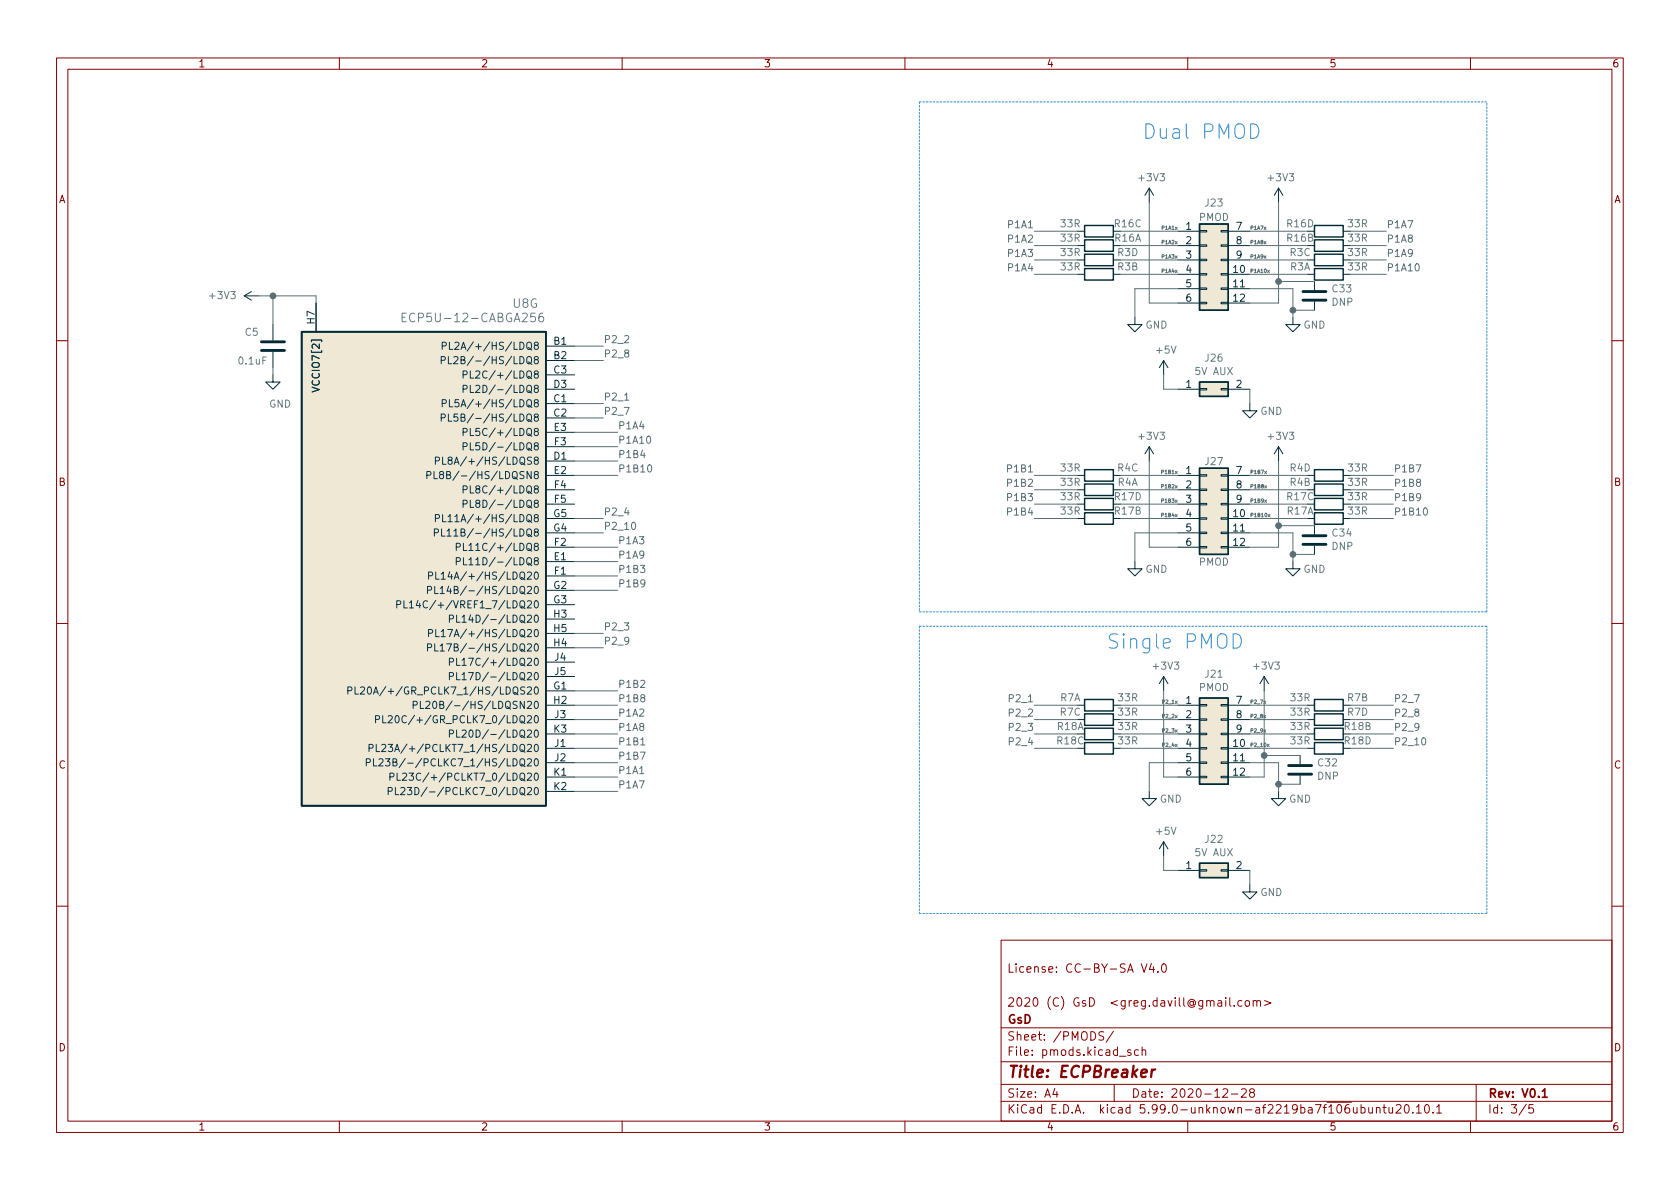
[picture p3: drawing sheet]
<svg xmlns="http://www.w3.org/2000/svg" width="297mm" height="210mm" viewBox="0 0 297 210" stroke-linecap="round" stroke-linejoin="round" font-family="sans-serif">
<g fill="none" stroke="#840000" stroke-width=".18">
<path d="M10 10.2h277v190.1h-277zM12 12.2h273v186.1h-273zM60 10.2v2M110 10.2v2M160 10.2v2M210 10.2v2M260 10.2v2M10 60.2h2M285 60.2h2M10 110.2h2M285 110.2h2M10 160.2h2"/>
<path d="M177 166.3h108v32h-108zM201.8 170.4l.5 1.5 .5-1.5M203.6 170.4l-.4 1h.9M203.9 170.9v1M204.7 171.8v.1M205.5 170.6l.2-.2a.81 .81 0 0 1 .6 .7 .81 .81 0 0 1-.3 .8h-.1a.81 .81 0 0 1-.4-1.3zM216.7 176.4v.2M216.7 176.9v1M217.4 176.4v1.3l.2 .2M218.2 177.8v.1M219.6 177l-.5-.1-.2 .3v.4l.1 .3h.6M220.3 177l.3-.1 .3 .3v.4l-.3 .3h-.3l-.2-.3v-.4z"/>
<path d="M221.6 177.1l.2-.2 .3 .1 .1 .9M221.6 176.9v1M222.2 177.1l.2-.2 .4 .1 .1 .9M223.6 176.9l1.1 .5-1.1 .4M285 160.2h2M60 198.3v2M110 198.3v2M160 198.3v2M177 194.8h108M177 191.8h108M177 187.8h108M177 181.8h108"/>
<path d="M186.5 192.5l-.4 1h1M186.9 193v1M195.1 182.5l-.5-.1-.2 .2v.4l.6 .3 .1 .3-.2 .3h-.6M196.9 182.4l-1.3 1.9M197 191.8v3M199.9 185.7l-.3-.1-.2 .2v.3l.5 .1v.4h-.5M201.3 185.7l-.4-.1-.3 .3v.4l.1 .3h.6M201.9 185.8l.2-.2 .4 .1 .1 .9M201.9 185.1v1.5M210 198.3v2M216.2 192.7l.6-.2 .2 .2 .1 .3-1 1h1M217.7 193.5h1.2"/>
<path d="M219.5 192.7l.6-.2 .2 .2 .1 .3-1 1h1M221.2 193.2l-.3-.3 .1-.2 .2-.2 .4 .1 .2 .2-.1 .2-.6 .2-.2 .3 .1 .4 .2 .1h.3l.3-.3-.1-.4-.2-.1M242 195.8l.1 1h.3l.2-.1M242.6 195.8v1M243.4 196l.2-.2 .3 .1 .1 .9M243.4 195.8v1M244.5 195.8h.6M244.7 195.3v1.3l.4 .2M245.6 195.8v1h.4l.2-.1M246.2 195.8v1M246.9 195.5l.5-.2 .2 .2 .1 .3-.9 1h.9M248.5 195.4l.1-.1a.81 .81 0 0 1 .6 .7 .81 .81 0 0 1-.3 .8h-.1a.81 .81 0 0 1-.6-.6 .81 .81 0 0 1 .3-.8z"/>
<path d="M249.8 196.7v.1M250.4 195.8l.5-.5v1.5M250.4 196.8h.9M252 195.5l.2-.2a.81 .81 0 0 1 .6 .7 .81 .81 0 0 1-.3 .8h-.1a.81 .81 0 0 1-.4-1.3zM253.4 196.7v.1M254 195.8l.4-.5v1.5M254 196.8h.9M260 198.3v2M261 191.8v6.5M269.9 195.3l-1.3 1.9M271.1 195.3h-.7l-.1 .7 .2-.1 .5 .1 .2 .2-.1 .5-.2 .1-.6-.1"/>
</g>
<path d="M272.7 193l.4-.5v1.5M272.7 194h.9" fill="none" stroke="#840000" stroke-width=".3"/>
<path d="M201.8 189.8l1-.2-.1-.4-.5-.1-.4 .3v1l.2 .1 .6-.1M203.7 189.1l-.2 1.4M204.3 189.1l-.4 .1-.3 .3" fill="none" stroke="#840000" stroke-width=".4"/>
<g fill="none" stroke="#002b36" stroke-width=".25">
<path d="M191.8 39.9h5v2h-5zM212.1 39.6h5.1v15.3h-5.1zM232.4 39.9h5.1v2h-5.1zM191.8 42.4h5v2h-5zM191.8 45h5v2h-5zM191.8 47.5h5v2h-5zM232.4 45h5.1v2h-5.1zM232.4 42.4h5.1v2h-5.1zM232.4 47.5h5.1v2h-5.1zM212.1 67.6h5.1v2.5h-5.1zM191.8 88.1h5v2.1h-5zM191.8 83.1h5v2h-5z"/>
<path d="M191.8 90.7h5v2h-5zM191.8 85.6h5v2h-5zM212.1 82.8h5.1v15.2h-5.1zM232.4 90.7h5.1v2h-5.1zM232.4 85.6h5.1v2h-5.1zM232.4 83.1h5.1v2h-5.1zM232.4 88.1h5.1v2.1h-5.1zM191.8 131.3h5v2h-5zM191.8 126.2h5v2.1h-5zM191.8 128.8h5v2h-5zM191.8 123.7h5v2h-5zM212.1 123.4h5.1v15.3h-5.1z"/>
<path d="M232.4 128.8h5.1v2h-5.1zM232.4 123.7h5.1v2h-5.1zM232.4 126.2h5.1v2.1h-5.1zM232.4 131.3h5.1v2h-5.1zM212.1 152.6h5.1v2.6h-5.1z"/>
</g>
<g fill="none" stroke="#002b36" stroke-width=".18">
<path d="M203.2 33.3v2.5M203.2 33.3l-.8 1.2M203.2 33.3l.8 1.2M226.1 33.3v2.5M226.1 33.3l-.8 1.2M226.1 33.3l.7 1.2M43.2 52.3l1.2 .8M43.2 52.3h2.5M44.4 51.6l-1.2 .7M48.3 57.4v2.8M55.9 53.6v5.1M190.5 46h1.3"/>
<path d="M190.5 43.4h1.3M190.5 48.5h1.3M190.5 40.9h1.3M196.8 46h1.3M196.8 43.4h1.3M196.8 48.5h1.3M200.7 56.1v1.3h1.2l-1.2 1.3-1.3-1.3h1.3M208.3 46h3.8M208.3 43.4h3.8M208.3 48.5h3.8M208.3 40.9h3.8M208.3 51h3.8"/>
<path d="M208.3 53.6h3.8M212.1 50.9h1.3v.3h-1.3zM212.1 53.5h1.3v.2h-1.3zM212.1 48.4h1.3v.2h-1.3zM212.1 43.3h1.3v.3h-1.3zM212.1 40.8h1.3v.2h-1.3zM212.1 45.8h1.3v.3h-1.3zM215.9 50.9h1.3v.3h-1.3zM215.9 53.5h1.3v.2h-1.3zM215.9 48.4h1.3v.2h-1.3zM215.9 43.3h1.3v.3h-1.3zM215.9 40.8h1.3v.2h-1.3z"/>
<path d="M215.9 45.8h1.3v.3h-1.3zM217.2 46h3.8M217.2 43.4h3.8M217.2 48.5h3.8M217.2 40.9h3.8M217.2 51h3.8M217.2 53.6h3.8M228.6 56.1v1.3h1.3l-1.3 1.3-1.3-1.3h1.3M231.1 46h1.3M231.1 43.4h1.3M231.1 48.5h1.3M232.4 49.8v1.5"/>
<path d="M232.4 53.3v1.6M237.5 46h1.3M237.5 43.4h1.3M237.5 48.5h1.3M237.5 40.9h1.3M48.3 66.3v1.3h1.2l-1.2 1.2-1.3-1.2h1.3M48.3 62.2v2.8M96.5 61.2h5.1M96.5 63.7h5.1M96.5 66.3h5.1M96.5 68.8h5.1M96.5 71.4h5.1"/>
<path d="M96.5 73.9h5.1M96.5 76.4h5.1M96.5 79h5.1M203.2 79l-.8 1.3M203.2 79v2.5M203.2 79l.8 1.3M205.7 63.7l-.7 1.3M205.7 63.7v2.6M205.7 63.7l.8 1.3M208.3 68.8h3.8M212.1 68.7h1.3v.3h-1.3zM215.9 68.7h1.3v.3h-1.3z"/>
<path d="M217.2 68.8h3.8M221 71.4v1.2h1.2l-1.2 1.3-1.3-1.3h1.3M226.1 79l-.8 1.3M226.1 79v2.5M226.1 79l.7 1.3M96.5 89.1h5.1M96.5 91.7h5.1M96.5 86.6h5.1M96.5 84.1h5.1M96.5 81.5h5.1M96.5 94.2h5.1M96.5 96.8h5.1"/>
<path d="M96.5 99.3h5.1M190.5 89.1h1.3M190.5 91.7h1.3M190.5 86.6h1.3M190.5 84.1h1.3M196.8 91.7h1.3M196.8 84.1h1.3M200.7 99.3v1.3h1.2l-1.2 1.2-1.3-1.2h1.3M208.3 89.1h3.8M208.3 91.7h3.8M208.3 86.6h3.8M208.3 84.1h3.8"/>
<path d="M208.3 94.2h3.8M208.3 96.8h3.8M212.1 94.1h1.3v.3h-1.3zM212.1 96.6h1.3v.3h-1.3zM212.1 91.6h1.3v.2h-1.3zM212.1 86.5h1.3v.2h-1.3zM212.1 83.9h1.3v.3h-1.3zM212.1 89h1.3v.3h-1.3zM215.9 94.1h1.3v.3h-1.3zM215.9 96.6h1.3v.3h-1.3zM215.9 91.6h1.3v.2h-1.3zM215.9 86.5h1.3v.2h-1.3z"/>
<path d="M215.9 83.9h1.3v.3h-1.3zM215.9 89h1.3v.3h-1.3zM217.2 89.1h3.8M217.2 91.7h3.8M217.2 86.6h3.8M217.2 84.1h3.8M217.2 94.2h3.8M217.2 96.8h3.8M228.6 99.3v1.3h1.3l-1.3 1.2-1.3-1.2h1.3M231.1 91.7h1.3M231.1 84.1h1.3M232.4 93v1.5"/>
<path d="M232.4 96.5v1.5M237.5 89.1h1.3M237.5 91.7h1.3M237.5 86.6h1.3M237.5 84.1h1.3M96.5 101.8h5.1M96.5 104.4h5.1M96.5 106.9h5.1M96.5 109.5h5.1M96.5 112h5.1M96.5 114.5h5.1M96.5 117.1h5.1"/>
<path d="M96.5 119.6h5.1M205.7 119.6v2.6M205.7 119.6l-.7 1.3M205.7 119.6l.8 1.3M223.5 119.6l-.7 1.3M223.5 119.6v2.6M223.5 119.6l.8 1.3M96.5 132.3h5.1M96.5 127.2h5.1M96.5 129.8h5.1M96.5 124.7h5.1M96.5 122.2h5.1"/>
<path d="M96.5 134.9h5.1M96.5 137.4h5.1M96.5 139.9h5.1M190.5 132.3h1.3M190.5 124.7h1.3M196.8 132.3h1.3M196.8 127.2h1.3M196.8 129.8h1.3M196.8 124.7h1.3M203.2 139.9v1.3h1.3l-1.3 1.3-1.3-1.3h1.3M208.3 132.3h3.8M208.3 127.2h3.8"/>
<path d="M208.3 129.8h3.8M208.3 124.7h3.8M208.3 134.9h3.8M208.3 137.4h3.8M212.1 134.7h1.3v.3h-1.3zM212.1 137.3h1.3v.2h-1.3zM212.1 132.2h1.3v.3h-1.3zM212.1 127.1h1.3v.3h-1.3zM212.1 124.6h1.3v.2h-1.3zM212.1 129.7h1.3v.2h-1.3zM215.9 134.7h1.3v.3h-1.3zM215.9 137.3h1.3v.2h-1.3z"/>
<path d="M215.9 132.2h1.3v.3h-1.3zM215.9 127.1h1.3v.3h-1.3zM215.9 124.6h1.3v.2h-1.3zM215.9 129.7h1.3v.2h-1.3zM217.2 132.3h3.8M217.2 127.2h3.8M217.2 129.8h3.8M217.2 124.7h3.8M217.2 134.9h3.8M217.2 137.4h3.8M226.1 139.9v1.3h1.2l-1.2 1.3-1.3-1.3h1.3M229.9 133.6v1.5"/>
<path d="M229.9 137.2v1.5M231.1 132.3h1.3M231.1 127.2h1.3M231.1 129.8h1.3M231.1 124.7h1.3M237.5 132.3h1.3M237.5 124.7h1.3M205.7 148.8v2.6M205.7 148.8l-.7 1.3M205.7 148.8l.8 1.3M208.3 153.9h3.8M212.1 153.8h1.3v.2h-1.3z"/>
<path d="M215.9 153.8h1.3v.2h-1.3zM217.2 153.9h3.8M221 156.5v1.2h1.2l-1.2 1.3-1.3-1.3h1.3"/>
</g>
<g fill="#eee8d5" stroke="#eee8d5" stroke-width=".18">
<path d="M53.3 58.7h43.2v83.8h-43.2z"/>
<path d="M212.1 152.6h5.1v2.6h-5.1z"/>
<path d="M212.1 82.8h5.1v15.2h-5.1z"/>
<path d="M212.1 123.4h5.1v15.3h-5.1z"/>
<path d="M212.1 67.6h5.1v2.5h-5.1z"/>
<path d="M212.1 39.6h5.1v15.3h-5.1z"/>
</g>
<path d="M53.3 58.7h43.2v83.8h-43.2z" fill="none" stroke="#002b36" stroke-width=".3"/>
<g fill="none" stroke="#073642" stroke-width=".18">
<path d="M55.2 68.5l1.3 .4-1.3 .4M78 63.7h.6l.1-.2v-.3l-.7-.1v1.2M78 73.9l.6-.1 .1-.2v-.3l-.7-.1v1.3M78.2 61.2l.6-.1 .1-.2v-.3l-.7-.1v1.3M78.2 71.3h.6l.1-.2v-.3l-.7-.1v1.2M79.3 63.1v1.2h.6M79.3 73.2v1.3h.6M79.5 60.5v1.3h.6M79.5 70.7v1.2h.6M80.2 63.2l.5-.1 .3 .3-.8 .9h.8M80.4 60.6l.5-.1 .3 .4-.8 .9h.8M80.9 73.2h-.6l-.1 .6 .2-.1 .5 .1 .1 .1-.1 .5-.2 .1-.5-.1"/>
<path d="M81.1 70.7h-.6l-.1 .6 .2-.1h.4l.2 .2-.1 .4-.2 .1-.5-.1M81.9 66.3l.6-.1 .1-.2-.1-.3-.6-.1v1.3M81.9 68.8l.6-.1 .1-.1-.1-.3-.6-.2v1.3M81.9 76.4h.6l.1-.2-.1-.3-.6-.1v1.2M81.9 79l.6-.1 .1-.2-.1-.3-.6-.1v1.3M83.2 65.6v1.3h.6M83.2 68.1v1.3h.6M83.2 75.8v1.2h.6M83.2 78.3v1.3h.6M84.1 68.3l.5-.2 .2 .4-.7 .9h.7M84.8 78.3h-.6l-.1 .6 .2-.1h.4l.1 .2v.4l-.2 .2-.5-.2M75.5 84h.6l.1-.2-.1-.3-.6-.1v1.2"/>
<path d="M76.7 83.4v1.2h.6M76.8 94.2l.6-.1 .1-.1v-.3l-.7-.2v1.3M77 81.5l.6-.1 .1-.1-.1-.3-.6-.2v1.3M77 91.7l.6-.1 .1-.2-.1-.3-.6-.1v1.3M78 83.9l-.3-.2 .1-.2 .2-.1h.3l.1 .2v.2l-.6 .2-.1 .2v.2l.3 .2h.3l.1-.2v-.4l-.2-.1M78.1 93.5v1.3h.6M78.3 80.8v1.3h.6M78.3 91v1.3h.6M79 93.9l.4-.4v1.3M79 94.8h.8M79.2 91.4l.4-.4v1.3M79.2 92.3h.7"/>
<path d="M79.5 81.4l-.3-.3 .1-.1 .2-.2 .3 .1 .1 .2v.2l-.6 .1-.1 .2v.3l.3 .2 .3-.1 .1-.1v-.3l-.2-.2M80.2 93.9l.4-.4v1.3M80.2 94.8h.8M80.7 96.7h.6l.1-.2-.1-.3-.6-.1v1.2M80.7 99.3l.6-.1 .1-.2-.1-.3-.6-.1v1.3M81.9 86.6l.6-.1 .1-.2-.1-.3-.6-.1v1.3M81.9 89.1h.6l.1-.2-.1-.3-.6-.1v1.2M81.9 96.1v1.2h.6M81.9 98.6v1.3h.6M82.9 99l.4-.4v1.3M82.9 99.9h.7M83.2 85.9v1.3h.6"/>
<path d="M83.2 88.5v1.2h.6M84.4 89l-.3-.2 .1-.2 .2-.1h.3l.1 .2v.2l-.6 .2-.1 .1v.3l.3 .2h.3l.1-.2v-.4l-.2-.1M70.1 106.9l.7-.1 .1-.1-.1-.3-.7-.2v1.3M71.4 106.2v1.3h.6M72.4 106.6l.3-.4v1.3M72.4 107.5h.7M73.9 106.2l-.3 .9h.8M75.6 104.4l.6-.1 .1-.2v-.3l-.7-.1v1.3M75.6 114.5h.6l.1-.2v-.3l-.7-.1v1.2M75.8 101.8h.6l.1-.2-.1-.3-.6-.1v1.2M75.8 112l.6-.1 .1-.2-.1-.3-.6-.1v1.3M76.9 103.7v1.3h.6"/>
<path d="M76.9 113.9v1.2h.6M77 101.2v1.2h.6M77 111.3v1.3h.6M77.8 104.1l.4-.4v1.3M77.8 114.2l.4-.3v1.2M77.8 105h.8M77.8 115.1h.8M78 101.5l.4-.3v1.2M78 111.7l.4-.4v1.3M78 102.4h.7M78 112.6h.7M79 113.9h.8l-.5 1.2"/>
<path d="M79.3 103.6l-.3 .9h.8M79.5 109.4h.6l.1-.2-.1-.3-.6-.1v1.2M79.5 117.1l.6-.1 .1-.2-.1-.3-.6-.1v1.3M79.5 119.6l.6-.1 .1-.1-.1-.3-.6-.2v1.3M80.7 108.8v1.2h.6M80.7 116.4v1.3h.6M80.7 118.9v1.3h.6M81.7 109.1l.4-.3v1.2M81.7 116.8l.4-.4v1.3M81.7 119.3l.4-.4v1.3M81.7 110h.7M81.7 117.7h.7"/>
<path d="M61.5 122.1h.6l.1-.2v-.3l-.7-.1v1.2M62.8 121.5v1.2h.6M63.7 121.6l.5-.1 .3 .3-.8 .9h.8M64.8 134.8h.6l.1-.2-.1-.3-.6-.1v1.2M65.1 121.6l.2-.1a.68 .68 0 0 1 .4 .6 .68 .68 0 0 1-.4 .6l-.2-.1-.2-.3zM65.3 132.3l.6-.1 .1-.1-.1-.3-.6-.2v1.3M66 134.2v1.2h.6M66.4 127.2h.6l.1-.2v-.3l-.7-.1v1.2M66.5 131.6v1.3h.6M67 134.3l.5-.1 .2 .3-.8 .9h.8M67.5 131.8l.5-.2 .2 .4-.8 .9h.8M67.7 126.6v1.2h.6"/>
<path d="M68.2 134.2h.7l-.4 .5 .4 .1v.5l-.2 .1-.5-.1M68.6 126.7l.5-.1 .3 .3-.8 .9h.8M68.6 131.6h.8l-.4 .5 .4 .1v.6l-.2 .1-.6-.1M68.6 139.9h.6l.2-.2-.1-.3-.7-.1v1.2M68.9 137.4l.6-.1 .2-.2-.1-.3-.7-.1v1.3M69.5 134.8l.5-.1 .1-.2v-.2l-.6-.1v1.2h.5l.1-.1 .1-.3-.3-.2M69.9 139.3v1.2h.6M70 126.6h.1a.68 .68 0 0 1 .5 .6 .68 .68 0 0 1-.5 .6 .84 .84 0 0 1-.1-1.2zM70.2 136.7v1.3h.6M70.9 139.4l.5-.1 .2 .3-.8 .9h.8M71.2 136.8l.5-.1 .2 .4-.8 .9h.8M72 139.3h.8l-.4 .4 .3 .2v.5l-.1 .1-.6-.1"/>
<path d="M72.3 136.7h.8l-.4 .5 .4 .1v.6l-.2 .1-.6-.1M73.1 124.7l.6-.1 .1-.2-.1-.3-.6-.1v1.3M74.3 124v1.3h.6M75.3 124.1l.5-.1 .2 .4-.8 .9h.8M76.7 124.1l.1-.1a.68 .68 0 0 1 .4 .6 .68 .68 0 0 1-.4 .7 .84 .84 0 0 1-.1-1.2zM79.5 129.8l.6-.1 .1-.2-.1-.3-.6-.1v1.3M80.7 129.1v1.3h.6M81.7 129.2l.5-.1 .2 .4-.8 .9h.8M81.7 120.2h.7"/>
</g>
<path d="M71.1 56.1h.5M71.8 55.4h-.7v1.5h.7M96 55.4a.6 .6 0 0 0-.7 .6v.6l.1 .2 .4 .1 .3-.1v-.6l-.1-.2h-.4l-.3 .2" fill="none" stroke="#657b83" stroke-width=".18"/>
<path d="M230.4 51.6h4M230.4 53.1h4M46.2 62h4.1M46.2 60.4h4.1M230.4 94.7h4M230.4 96.3h4M227.8 135.4h4.1M227.8 136.9h4.1" fill="none" stroke="#002b36" stroke-width=".51"/>
<g fill="none" stroke="#586e75" stroke-width=".18">
<path d="M203.2 35.8v17.8h5.1M226.1 35.8v17.8h-5.1M45.7 52.3h10.2v1.3M48.3 52.3v5.1M182.9 48.5h7.6M182.9 46h7.6M182.9 43.4h7.6M182.9 40.9h7.6M198.1 48.5h10.2M198.1 46h10.2M198.1 43.4h10.2M198.1 40.9h10.2"/>
<path d="M208.3 51h-7.6v5.1M221 48.5h10.1M221 46h10.1M221 51h7.6v5.1M221 43.4h10.1M221 40.9h10.1M224.1 47.8l.3 .4M224.4 47.8l-.3 .4M226.1 49.8h6.3M228.6 54.9h3.8M238.8 48.5h6.3M238.8 46h6.3"/>
<path d="M238.8 43.4h6.3M238.8 40.9h6.3M48.3 65v1.3M101.6 61.2h5.1M101.6 63.7h5.1M101.6 71.4h5.1M101.6 79h7.6M101.6 76.4h7.6M101.6 73.9h5.1M110.4 70.8h.8M205.7 66.3v2.5h2.6M221 68.8v2.6"/>
<path d="M101.6 84.1h7.6M101.6 94.2h5.1M101.6 91.7h5.1M101.6 96.8h7.6M101.6 99.3h7.6M101.6 81.5h7.6M111.8 92.4h.2a.68 .68 0 0 1 .4 .6 .68 .68 0 0 1-.4 .6 .84 .84 0 0 1-.2-1.2zM114.7 82.3l.1-.1a.68 .68 0 0 1 .4 .6 .68 .68 0 0 1-.4 .7 .84 .84 0 0 1-.1-1.2zM182.9 84.1h7.6M182.9 91.7h7.6M182.9 89.1h7.6M182.9 86.6h7.6"/>
<path d="M198.1 84.1h10.2M198.1 91.7h10.2M198.1 89.1h10.2M198.1 86.6h10.2M203.2 81.5v15.3h5.1M208.3 94.2h-7.6v5.1M221 84.1h10.1M221 94.2h7.6v5.1M221 91.7h10.1M221 89.1h10.1M221 86.6h10.1M223.6 85.9l.3 .4"/>
<path d="M223.6 83.3l.3 .5M223.6 88.4l.3 .4M223.9 85.9l-.3 .4M223.9 83.3l-.3 .5M223.9 88.4l-.3 .4M224.2 91l.3 .4M224.5 91l-.3 .4M226.1 81.5v15.3h-5.1M226.1 93h6.3M228.6 98h3.8M238.8 84.1h7.6M238.8 91.7h7.6"/>
<path d="M238.8 89.1h7.6M238.8 86.6h7.6M251.8 89.9l.2-.1a.68 .68 0 0 1 .4 .7 .68 .68 0 0 1-.4 .6 .84 .84 0 0 1-.2-1.2zM101.6 104.4h7.6M101.6 114.5h5.1M101.6 101.8h7.6M101.6 112h5.1M101.6 127.2h7.6M101.6 134.9h7.6M101.6 129.8h7.6M101.6 137.4h7.6M101.6 139.9h7.6"/>
<path d="M101.6 122.2h7.6M101.6 124.7h7.6M101.6 132.3h7.6M113.1 136.8h.7M113.3 131.7h.7M182.9 127.2h7.6M182.9 129.8h7.6M182.9 124.7h7.6M182.9 132.3h7.6M198.1 127.2h10.2M198.1 129.8h10.2M198.1 124.7h10.2"/>
<path d="M198.1 132.3h10.2M205.7 122.2v15.2h2.6M208.3 134.9h-5.1v5M221 127.2h10.1M221 134.9h5.1v5M221 129.8h10.1M221 124.7h10.1M221 132.3h10.1M223.5 122.2v15.2h-2.5M223.5 133.6h6.4M224.1 131.6l.3 .4M224.4 131.6l-.3 .4"/>
<path d="M226.1 138.7h3.8M238.8 127.2h7.6M238.8 129.8h7.6M238.8 124.7h7.6M238.8 132.3h7.6M251.5 130.5h.2a.68 .68 0 0 1 .4 .6 .68 .68 0 0 1-.4 .6 .84 .84 0 0 1-.2-1.2zM205.7 151.4v2.5h2.6M221 153.9v2.6"/>
</g>
<path d="M221.1 21.9a1.34 1.34 0 0 1 1.5 .8 1.34 1.34 0 0 1-.5 1.6l-1 .1zM218 112.1a1.34 1.34 0 0 1 1.5 .8 1.34 1.34 0 0 1-.5 1.6l-1 .1z" fill="none" stroke="#268bd2" stroke-width=".18"/>
<path d="M162.6 18h100.3M162.6 18v90.2M162.6 110.7h100.3M162.6 108.2h100.3M162.6 110.7v50.8M262.9 108.2v-90.2M162.6 161.5h100.3M262.9 161.5v-50.8" fill="none" stroke="#268bd2" stroke-width=".18" stroke-dasharray=".3 .3"/>
<g fill="#586e75" stroke="#586e75" stroke-width=".18">
<circle cx="48.3" cy="52.3" r=".51"/>
<circle cx="228.6" cy="54.9" r=".51"/>
<circle cx="228.6" cy="98" r=".51"/>
<circle cx="226.1" cy="93" r=".51"/>
<circle cx="226.1" cy="49.8" r=".51"/>
<circle cx="223.5" cy="133.6" r=".51"/>
<circle cx="226.1" cy="138.7" r=".51"/>
</g>
<g font-size="3.5" fill="#268bd2">
<text x="201.9" y="24.6">Dual PMOD</text>
<text x="195.6" y="114.7">Single PMOD</text>
</g>
<text font-size="2.8" fill="#840000" x="178" y="190.6">Title: ECPBreaker</text>
<g font-size="2.1" fill="#657b83">
<text x="72.5" y="57">ECP5U-12-CABGA256</text>
<text x="90.7" y="54.4">U8G</text>
</g>
<g font-size="2.1" fill="#840000">
<text x="178" y="172">License: CC-BY-SA V4.0</text>
<text x="178" y="178">2020 (C) GsD &lt;greg.davill@gmail.com&gt;</text>
<text x="178" y="184">Sheet: /PMODS/</text>
<text x="178" y="181">GsD</text>
<text x="178" y="186.7">File: pmods.kicad_sch</text>
<text x="178" y="196.9">KiCad E.D.A. kicad 5.99.0-unknown-af2219ba7f~106~ubuntu20.10.1</text>
<text x="178" y="194.1">Size: A4</text>
<text x="200" y="194.1">Date: 2020-12-28</text>
<text x="263" y="194.1">Rev: V0.1</text>
<text x="263" y="196.9">Id: 3/5</text>
</g>
<g font-size="1.8" fill="#840000">
<text x="35" y="11.9">1</text>
<text x="85" y="11.9">2</text>
<text x="135" y="11.9">3</text>
<text x="185" y="11.9">4</text>
<text x="235" y="11.9">5</text>
<text x="285" y="11.9">6</text>
<text x="10.3" y="35.9">A</text>
<text x="285.3" y="35.9">A</text>
<text x="10.3" y="85.9">B</text>
<text x="285.3" y="85.9">B</text>
<text x="10.3" y="135.9">C</text>
<text x="285.3" y="135.9">C</text>
<text x="10.3" y="185.9">D</text>
<text x="285.3" y="185.9">D</text>
<text x="35" y="199.9">1</text>
<text x="85" y="199.9">2</text>
<text x="135" y="199.9">3</text>
<text x="185" y="199.9">4</text>
<text x="235" y="199.9">5</text>
<text x="285" y="199.9">6</text>
</g>
<g font-size="1.8" fill="#657b83">
<text x="201.5" y="32">+3V3</text>
<text x="224.4" y="32">+3V3</text>
<text x="187.6" y="40.2">33R</text>
<text x="197.1" y="40.2">R16C</text>
<text x="212" y="39.1">PMOD</text>
<text x="213.2" y="36.5">J23</text>
<text x="227.6" y="40.2">R16D</text>
<text x="238.4" y="40.2">33R</text>
<text x="187.6" y="42.7">33R</text>
<text x="187.6" y="45.3">33R</text>
<text x="187.6" y="47.8">33R</text>
<text x="197.1" y="42.7">R16A</text>
<text x="197.6" y="45.3">R3D</text>
<text x="197.6" y="47.8">R3B</text>
<text x="228.1" y="45.3">R3C</text>
<text x="228.1" y="47.8">R3A</text>
<text x="238.4" y="45.3">33R</text>
<text x="238.4" y="42.7">33R</text>
<text x="238.4" y="47.8">33R</text>
<text x="37.2" y="52.9">+3V3</text>
<text x="235.6" y="51.7">C33</text>
<text x="43.4" y="59.4">C5</text>
<text x="202.5" y="58.1">GND</text>
<text x="230.4" y="58.1">GND</text>
<text x="235.5" y="54.1">DNP</text>
<text x="42.3" y="64.5">0.1uF</text>
<text x="204.5" y="62.5">+5V</text>
<text x="213.2" y="63.9">J26</text>
<text x="211.4" y="66.3">5V AUX</text>
<text x="47.6" y="72.1">GND</text>
<text x="201.5" y="77.8">+3V3</text>
<text x="222.8" y="73.3">GND</text>
<text x="224.4" y="77.8">+3V3</text>
<text x="187.6" y="83.4">33R</text>
<text x="197.6" y="83.4">R4C</text>
<text x="213.2" y="82.2">J27</text>
<text x="228.1" y="83.4">R4D</text>
<text x="238.4" y="83.4">33R</text>
<text x="187.6" y="88.4">33R</text>
<text x="187.6" y="85.9">33R</text>
<text x="197.6" y="85.9">R4A</text>
<text x="227.6" y="88.4">R17C</text>
<text x="228.1" y="85.9">R4B</text>
<text x="238.4" y="85.9">33R</text>
<text x="238.4" y="88.4">33R</text>
<text x="187.6" y="91">33R</text>
<text x="197.1" y="91">R17B</text>
<text x="235.6" y="94.9">C34</text>
<text x="238.4" y="91">33R</text>
<text x="202.5" y="101.3">GND</text>
<text x="212" y="100">PMOD</text>
<text x="230.4" y="101.3">GND</text>
<text x="235.5" y="97.2">DNP</text>
<text x="204" y="118.4">+3V3</text>
<text x="213.2" y="119.8">J21</text>
<text x="221.8" y="118.4">+3V3</text>
<text x="187.5" y="124">R7A</text>
<text x="197.8" y="124">33R</text>
<text x="212" y="122.2">PMOD</text>
<text x="228.2" y="124">33R</text>
<text x="238.3" y="124">R7B</text>
<text x="187" y="129.1">R18A</text>
<text x="187.5" y="126.5">R7C</text>
<text x="197.8" y="131.6">33R</text>
<text x="197.8" y="126.5">33R</text>
<text x="197.8" y="129.1">33R</text>
<text x="228.2" y="129.1">33R</text>
<text x="228.2" y="126.5">33R</text>
<text x="228.2" y="131.6">33R</text>
<text x="237.8" y="131.6">R18D</text>
<text x="238.3" y="126.5">R7D</text>
<text x="232.9" y="137.9">DNP</text>
<text x="233.1" y="135.5">C32</text>
<text x="205" y="141.9">GND</text>
<text x="227.9" y="141.9">GND</text>
<text x="204.5" y="147.6">+5V</text>
<text x="213.2" y="149">J22</text>
<text x="211.4" y="151.4">5V AUX</text>
<text x="222.8" y="158.4">GND</text>
</g>
<g font-size="1.8" fill="#586e75">
<text x="178.5" y="40.3">P1A1</text>
<text x="245.1" y="40.3">P1A7</text>
<text x="178.5" y="48">P1A4</text>
<text x="178.5" y="45.4">P1A3</text>
<text x="178.5" y="42.9">P1A2</text>
<text x="245.1" y="42.9">P1A8</text>
<text x="245.1" y="48">P1A10</text>
<text x="245.1" y="45.4">P1A9</text>
<text x="106.7" y="60.7">P2_2</text>
<text x="106.7" y="63.2">P2_8</text>
<text x="106.7" y="70.8">P2_1</text>
<text x="106.7" y="73.4">P2_7</text>
<text x="109.2" y="75.9">P1A4</text>
<text x="109.2" y="78.4">P1A10</text>
<text x="109.2" y="83.5">P1B10</text>
<text x="109.2" y="81">P1B4</text>
<text x="178.5" y="83.5">P1B1</text>
<text x="246.4" y="83.5">P1B7</text>
<text x="178.5" y="88.6">P1B3</text>
<text x="178.5" y="86.1">P1B2</text>
<text x="246.4" y="88.6">P1B9</text>
<text x="246.4" y="86.1">P1B8</text>
<text x="106.7" y="93.7">P2_10</text>
<text x="106.7" y="91.1">P2_4</text>
<text x="178.5" y="91.1">P1B4</text>
<text x="246.4" y="91.1">P1B10</text>
<text x="109.2" y="101.3">P1B3</text>
<text x="109.2" y="98.8">P1A9</text>
<text x="109.2" y="96.2">P1A3</text>
<text x="109.2" y="103.8">P1B9</text>
<text x="106.7" y="111.5">P2_3</text>
<text x="106.7" y="114">P2_9</text>
<text x="109.2" y="121.6">P1B2</text>
<text x="109.2" y="124.2">P1B8</text>
<text x="178.7" y="124.2">P2_1</text>
<text x="246.4" y="124.2">P2_7</text>
<text x="109.2" y="129.2">P1A8</text>
<text x="109.2" y="131.8">P1B1</text>
<text x="109.2" y="126.7">P1A2</text>
<text x="178.7" y="131.8">P2_4</text>
<text x="178.7" y="129.2">P2_3</text>
<text x="178.7" y="126.7">P2_2</text>
<text x="246.4" y="131.8">P2_10</text>
<text x="246.4" y="129.2">P2_9</text>
<text x="246.4" y="126.7">P2_8</text>
<text x="109.2" y="134.3">P1B7</text>
<text x="109.2" y="136.9">P1A1</text>
<text x="109.2" y="139.4">P1A7</text>
</g>
<g font-size="1.8" fill="#073642">
<text x="209.7" y="40.6">1</text>
<text x="218.6" y="40.6">7</text>
<text x="209.7" y="43.2">2</text>
<text x="209.7" y="45.7">3</text>
<text x="218.6" y="43.2">8</text>
<text x="218.6" y="45.7">9</text>
<text x="209.7" y="48.3">4</text>
<text x="209.7" y="50.8">5</text>
<text x="209.7" y="53.3">6</text>
<text x="218.1" y="48.3">10</text>
<text x="218.1" y="50.8">11</text>
<text x="218.1" y="53.3">12</text>
<text x="55.6" y="57.3" transform="rotate(-90 55.6 57.3)">H7</text>
<text x="81.3" y="61.8">PL2A/+/HS/LDQ8</text>
<text x="81.7" y="64.4">PL2B/-/HS/LDQ8</text>
<text x="97.9" y="61">B1</text>
<text x="97.9" y="63.5">B2</text>
<text x="56.5" y="68.4" transform="rotate(-90 56.5 68.4)">VCCIO7[2]</text>
<text x="84.2" y="66.9">PL2C/+/LDQ8</text>
<text x="84.7" y="69.5">PL2D/-/LDQ8</text>
<text x="97.9" y="66">C3</text>
<text x="97.9" y="68.6">D3</text>
<text x="97.9" y="71.1">C1</text>
<text x="209.7" y="68.6">1</text>
<text x="218.6" y="68.6">2</text>
<text x="81.3" y="72">PL5A/+/HS/LDQ8</text>
<text x="81.7" y="74.5">PL5B/-/HS/LDQ8</text>
<text x="84.2" y="77.1">PL5C/+/LDQ8</text>
<text x="97.9" y="73.7">C2</text>
<text x="98" y="76.2">E3</text>
<text x="80.1" y="82.2">PL8A/+/HS/LDQS8</text>
<text x="84.7" y="79.6">PL5D/-/LDQ8</text>
<text x="97.9" y="81.3">D1</text>
<text x="98" y="83.8">E2</text>
<text x="98" y="78.7">F3</text>
<text x="209.7" y="83.8">1</text>
<text x="218.6" y="83.8">7</text>
<text x="79.3" y="84.7">PL8B/-/HS/LDQSN8</text>
<text x="84.2" y="87.2">PL8C/+/LDQ8</text>
<text x="84.7" y="89.8">PL8D/-/LDQ8</text>
<text x="98" y="86.4">F4</text>
<text x="98" y="88.9">F5</text>
<text x="209.7" y="86.4">2</text>
<text x="209.7" y="88.9">3</text>
<text x="218.6" y="86.4">8</text>
<text x="218.6" y="88.9">9</text>
<text x="80.3" y="92.3">PL11A/+/HS/LDQ8</text>
<text x="80.8" y="94.9">PL11B/-/HS/LDQ8</text>
<text x="97.9" y="91.4">G5</text>
<text x="97.9" y="94">G4</text>
<text x="209.7" y="91.4">4</text>
<text x="209.7" y="94">5</text>
<text x="218.1" y="91.4">10</text>
<text x="218.1" y="94">11</text>
<text x="83.3" y="97.4">PL11C/+/LDQ8</text>
<text x="83.7" y="99.9">PL11D/-/LDQ8</text>
<text x="98" y="99.1">E1</text>
<text x="98" y="96.5">F2</text>
<text x="98" y="101.6">F1</text>
<text x="209.7" y="96.5">6</text>
<text x="218.1" y="96.5">12</text>
<text x="74.1" y="107.6">PL14C/+/VREF1_7/LDQ20</text>
<text x="79.3" y="102.5">PL14A/+/HS/LDQ20</text>
<text x="79.8" y="105">PL14B/-/HS/LDQ20</text>
<text x="97.9" y="104.1">G2</text>
<text x="97.9" y="106.7">G3</text>
<text x="79.3" y="112.6">PL17A/+/HS/LDQ20</text>
<text x="82.7" y="110.1">PL14D/-/LDQ20</text>
<text x="97.9" y="109.2">H3</text>
<text x="97.9" y="111.8">H5</text>
<text x="79.8" y="115.2">PL17B/-/HS/LDQ20</text>
<text x="82.3" y="117.7">PL17C/+/LDQ20</text>
<text x="97.9" y="114.3">H4</text>
<text x="98.1" y="116.8">J4</text>
<text x="98.1" y="119.4">J5</text>
<text x="66.3" y="122.8">PL20A/+/GR_PCLK7_1/HS/LDQS20</text>
<text x="77.3" y="125.3">PL20B/-/HS/LDQSN20</text>
<text x="82.7" y="120.3">PL17D/-/LDQ20</text>
<text x="97.9" y="121.9">G1</text>
<text x="97.9" y="124.5">H2</text>
<text x="209.7" y="124.5">1</text>
<text x="218.6" y="124.5">7</text>
<text x="70.4" y="127.9">PL20C/+/GR_PCLK7_0/LDQ20</text>
<text x="82.7" y="130.4">PL20D/-/LDQ20</text>
<text x="97.9" y="129.5">K3</text>
<text x="98.1" y="127">J3</text>
<text x="209.7" y="127">2</text>
<text x="209.7" y="129.5">3</text>
<text x="218.6" y="127">8</text>
<text x="218.6" y="129.5">9</text>
<text x="70" y="133">PL23A/+/PCLKT7_1/HS/LDQ20</text>
<text x="70.2" y="135.5">PL23B/-/PCLKC7_1/HS/LDQ20</text>
<text x="97.9" y="137.2">K1</text>
<text x="98.1" y="132.1">J1</text>
<text x="98.1" y="134.6">J2</text>
<text x="209.7" y="132.1">4</text>
<text x="209.7" y="134.6">5</text>
<text x="209.7" y="137.2">6</text>
<text x="218.1" y="132.1">10</text>
<text x="218.1" y="134.6">11</text>
<text x="218.1" y="137.2">12</text>
<text x="72.9" y="138">PL23C/+/PCLKT7_0/LDQ20</text>
<text x="73.2" y="140.6">PL23D/-/PCLKC7_0/LDQ20</text>
<text x="97.9" y="139.7">K2</text>
<text x="209.7" y="153.7">1</text>
<text x="218.6" y="153.7">2</text>
</g>
<g font-size="1.8" fill="#002b36">
<text x="227.6" y="42.7">R16B</text>
<text x="197.1" y="88.4">R17D</text>
<text x="227.6" y="91">R17A</text>
<text x="187" y="131.6">R18C</text>
<text x="237.8" y="129.1">R18B</text>
</g>
<g font-size=".9" fill="#586e75">
<text x="205.6" y="40.6">P1A1x</text>
<text x="221" y="40.6">P1A7x</text>
<text x="205.6" y="45.7">P1A3x</text>
<text x="205.6" y="43.2">P1A2x</text>
<text x="221" y="45.7">P1A9x</text>
<text x="221" y="43.2">P1A8x</text>
<text x="205.6" y="48.2">P1A4x</text>
<text x="221" y="48.2">P1A10x</text>
<text x="205.6" y="83.8">P1B1x</text>
<text x="221" y="83.8">P1B7x</text>
<text x="205.6" y="88.9">P1B3x</text>
<text x="205.6" y="86.3">P1B2x</text>
<text x="221" y="86.3">P1B8x</text>
<text x="221" y="88.9">P1B9x</text>
<text x="205.6" y="91.4">P1B4x</text>
<text x="221" y="91.4">P1B10x</text>
<text x="205.7" y="124.4">P2_1x</text>
<text x="221" y="124.4">P2_7x</text>
<text x="205.7" y="129.5">P2_3x</text>
<text x="205.7" y="127">P2_2x</text>
<text x="221" y="129.5">P2_9x</text>
<text x="221" y="127">P2_8x</text>
<text x="205.7" y="132.1">P2_4x</text>
<text x="221" y="132.1">P2_10x</text>
</g>
</svg>
